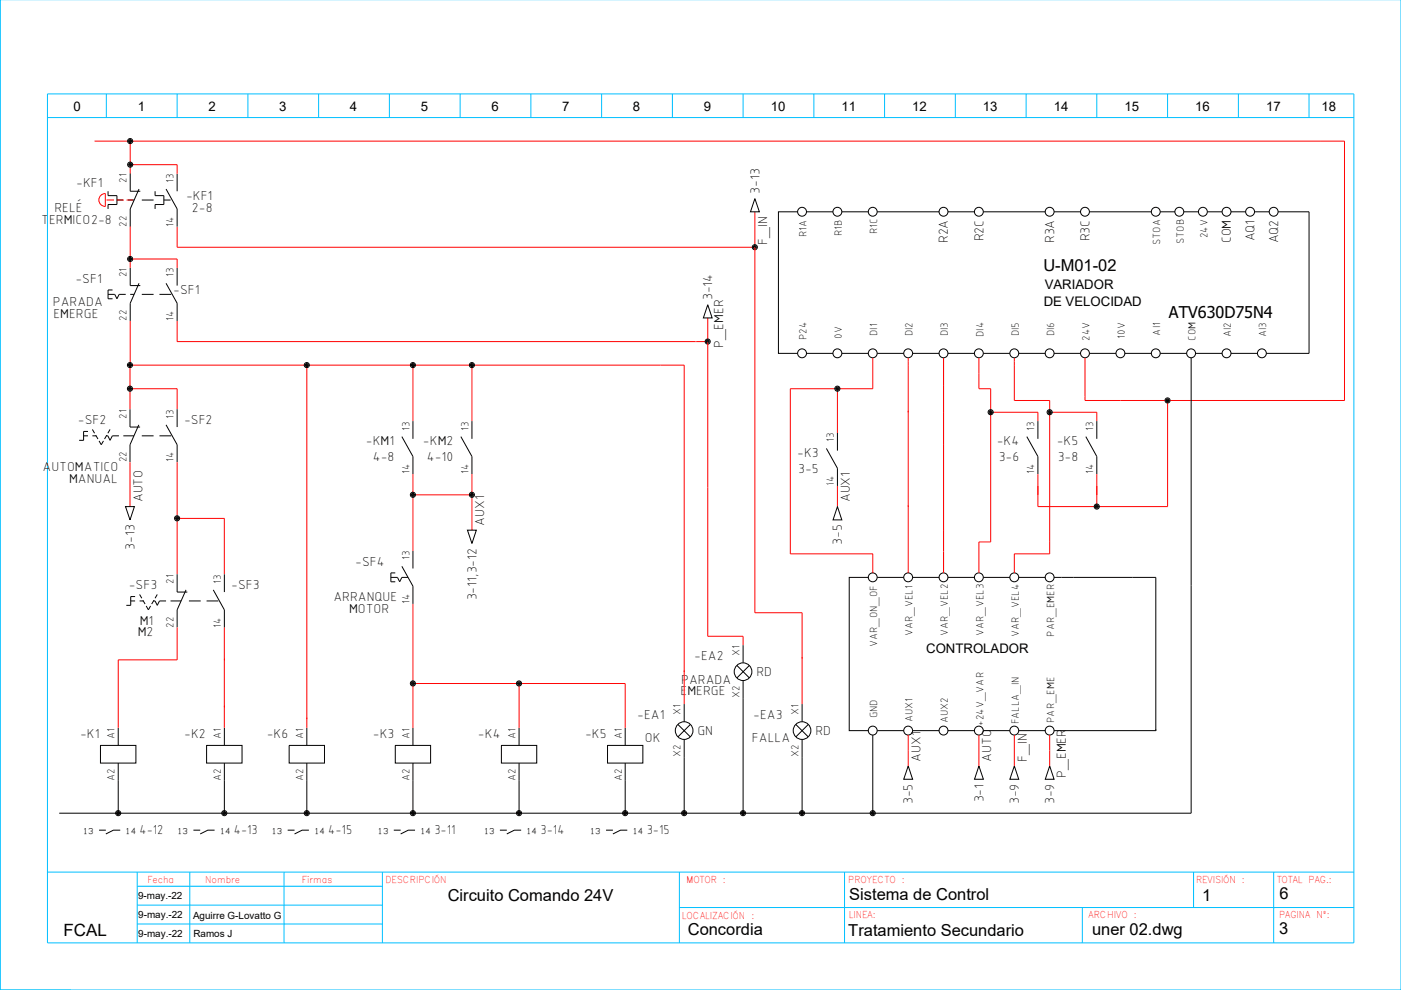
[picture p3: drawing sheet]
<svg xmlns="http://www.w3.org/2000/svg" width="297mm" height="210mm" viewBox="0 0 297 210" stroke-linecap="round" stroke-linejoin="round" font-family="sans-serif">
<path d="M.1 209.9h15" fill="none" stroke="#0f0" stroke-width=".21"/>
<g fill="none" stroke="#00bfff" stroke-width=".21">
<path d="M.1 -.1v210h296.9v-210M10.1 19.9h276.9v180h-276.9zM22.5 19.9v5M37.6 19.9v5M52.6 19.9v5M67.5 19.9v5M82.6 19.9v5M97.6 19.9v5M112.6 19.9v5M127.6 19.9v5M142.6 19.9v5M157.6 19.9v5"/>
<path d="M172.6 19.9v5M187.5 19.9v5M202.6 19.9v5M217.6 19.9v5M232.5 19.9v5M247.6 19.9v5M262.6 19.9v5M277.5 19.9v5M10.1 24.9h276.9M10.1 184.9h276.9M29.1 191.9h52M29.1 195.9h52"/>
<path d="M29.1 187.9h52M29.1 184.9v15M40.2 184.9v15M60.2 184.9v15M81.1 184.9v15M144 192.4h143M144 184.9v15M179.1 184.9v15M229.5 192.4v7.5M253.1 184.9v7.5M270.1 184.9v15"/>
</g>
<g fill="none" stroke="#000" stroke-width=".21">
<path d="M27.6 36.8v3.7h2.1M37.6 36.8v3.7M22.9 40.5v1h1.9v1.9h-1.9v.9M24.8 42.4h1.4M27.1 42.4h1.3M27.6 56.8v3.8h2.1M29.5 40.1l-1.9 4.2v3.7M30.1 42.4h2.5M32.9 40.5v1h1.8v1.9h-1.8v.9M34.7 42.4h1.5M35.2 40.1l2.4 4.2v3.7M37.6 56.8v3.8"/>
<path d="M160 42.1l1 2.8h-1.9zM169.1 44.9h-4.1v30h4.1M171 44.9h5.6M178.5 44.9h5.6M186 44.9h13.1M201 44.9h5.6M208.5 44.9h13.1M223.5 44.9h5.6M231 44.9h13.1M246 44.9h3.1M251 44.9h3.1M256 44.9h3.1"/>
<path d="M261 44.9h3.1M266 44.9h3.1M271 44.9h6.5v30h-9M22.9 62.4h1.4l.5 .9 .5-.9h1.4M23.9 61.5h-1v1.8h1M27.6 62.4h.8M29.5 60.1l-1.9 4.2v3.7M30.1 62.4h2.5M33.8 62.4h2.5M35.2 60.1l2.4 4.2v3.7M150.1 64.6l.9 2.8h-1.9zM171 74.9h5.6"/>
<path d="M178.5 74.9h5.6M186 74.9h5.6M193.5 74.9h5.6M201 74.9h5.6M208.5 74.9h5.6M216 74.9h5.6M223.5 74.9h5.6M231 74.9h5.6M238.5 74.9h5.6M246 74.9h5.6M252.5 75.9v96.5h-239.9M253.5 74.9h5.6"/>
<path d="M261 74.9h5.6M17.7 92.4h1M18.7 91.5h-1v1.9h-.9M19.6 92.4h.8M19.6 91.1l.5 .8M20.3 92.3l.5 .8M21 93.5l.5 .8 .4-.8M22.5 92.4h.4l.4 1 .5-1h1.4M22.6 92.3l-.4 .8M23.3 91.1l-.4 .8M26.1 92.4h2.3M27.6 86.8v3.7h2.1"/>
<path d="M29.4 90.1l-1.8 4.2v3.7M30.1 92.4h2.5M33.8 92.4h2.5M35.2 90.1l2.4 4.2v3.7M37.6 86.8v3.7M85.2 92.6l2.4 4.2v3.7M87.6 89.3v3.7M97.7 92.6l2.4 4.2v3.7M100.1 89.3v3.7M175.2 95.1l2.4 4.2v3.7M177.6 91.8v3.7M217.7 92.6l2.4 4.2v3.7"/>
<path d="M220.1 89.3v3.7M230.2 92.6l2.3 4.2v3.7M232.5 89.3v3.7M26.6 107.4h1.9l-.9 2.8zM87.6 116.8v3.7M99.1 112.4h1.9l-.9 2.8zM177.6 107.4l.9 2.8h-1.9zM27.7 127.4h.9M28.6 126.5h-.9v1.8h-.9M29.6 127.4h.8M29.6 126l.5 .8M30.3 127.3l.5 .8"/>
<path d="M31 128.5l.5 .8 .4-.8M32.5 127.4h.4l.4 .9 .5-.9h1.4M32.6 127.3l-.4 .8M33.3 126l-.4 .8M36.2 127.4h2.2M37.6 121.8v3.7h2.1M39.4 125.1l-1.8 4.2v3.7M40.1 127.4h2.5M43.8 127.4h2.5M45.2 125.1l2.4 4.2v3.7M47.6 121.8v3.7M82.9 122.4h1.4l.4 1 .5-1h1.3"/>
<path d="M83.8 121.5h-.9v1.9h.9M85.2 120.1l2.4 4.2v3.7M157.6 136.8v3.7M184.1 122.4h-4v32.5h4M186 122.4h5.6M193.5 122.4h5.6M201 122.4h5.6M208.5 122.4h5.6M216 122.4h5.6M223.5 122.4h21.6v32.5M21.3 158h7.5v3.8h-7.5zM25.1 154.3v3.7"/>
<path d="M43.8 158h7.5v3.8h-7.5zM47.6 154.3v3.7M61.3 158h7.5v3.8h-7.5zM65.1 154.3v3.7M83.8 158h7.5v3.8h-7.5zM87.6 154.3v3.7M106.3 158h7.5v3.8h-7.5zM110.1 154.3v3.7M128.8 158h7.5v3.8h-7.5zM132.6 154.3v3.7M143.7 153.6l2.7 2.6M145.1 149.3v3.7"/>
<path d="M145.1 156.8v15.6M146.4 153.6l-2.7 2.6M156.2 141.1l2.7 2.6M157.6 144.3v28.1M158.9 141.1l-2.7 2.6M168.7 153.6l2.7 2.6M170.1 149.3v3.7M170.1 156.8v15.6M171.4 153.6l-2.7 2.6M185 155.8v16.6M186 154.9h5.6M193.5 154.9h5.6"/>
<path d="M201 154.9h5.6M208.5 154.9h5.6M216 154.9h5.6M223.5 154.9h21.6M245.1 154.9h.1M21 176h1.4M25.1 161.8v10.6M25.5 176h-1.4l-1.7 .8M41 176h1.4M45.5 176h-1.4l-1.7 .8M47.6 161.8v10.6M61 176h1.4"/>
<path d="M65.1 161.8v10.6M65.5 176h-1.4l-1.7 .8M83.5 176h1.4M87.6 161.8v10.6M88 176h-1.4l-1.7 .8M106 176h1.4M110.1 161.8v10.6M110.5 176h-1.4l-1.7 .8M128.5 176h1.4M132.6 161.8v10.6M133 176h-1.4l-1.7 .8M192.6 162.4l.9 2.8h-1.9z"/>
<path d="M207.5 162.4l1 2.8h-1.9zM215.1 162.4l.9 2.8h-1.9zM222.6 162.4l.9 2.8h-1.9z"/>
<circle cx="27.6" cy="29.9" r=".54"/>
<circle cx="27.6" cy="34.9" r=".54"/>
<circle cx="27.6" cy="34.9" r=".33"/>
<circle cx="27.6" cy="29.9" r=".33"/>
<circle cx="27.6" cy="29.9" r=".16"/>
<circle cx="27.6" cy="34.9" r=".16"/>
<circle cx="27.6" cy="54.9" r=".54"/>
<circle cx="27.6" cy="54.9" r=".33"/>
<circle cx="27.6" cy="54.9" r=".16"/>
<circle cx="160" cy="52.4" r=".54"/>
<circle cx="160" cy="52.4" r=".33"/>
<circle cx="160" cy="52.4" r=".16"/>
<circle cx="170" cy="44.9" r=".94"/>
<circle cx="177.5" cy="44.9" r=".94"/>
<circle cx="185" cy="44.9" r=".94"/>
<circle cx="200" cy="44.9" r=".94"/>
<circle cx="207.5" cy="44.9" r=".94"/>
<circle cx="222.5" cy="44.9" r=".94"/>
<circle cx="230" cy="44.9" r=".94"/>
<circle cx="245" cy="44.9" r=".94"/>
<circle cx="250" cy="44.9" r=".94"/>
<circle cx="255" cy="44.9" r=".94"/>
<circle cx="260" cy="44.9" r=".94"/>
<circle cx="265" cy="44.9" r=".94"/>
<circle cx="270" cy="44.9" r=".94"/>
<circle cx="27.6" cy="77.4" r=".54"/>
<circle cx="27.6" cy="77.4" r=".33"/>
<circle cx="27.6" cy="77.4" r=".16"/>
<circle cx="65" cy="77.4" r=".54"/>
<circle cx="65" cy="77.4" r=".33"/>
<circle cx="65" cy="77.4" r=".16"/>
<circle cx="87.5" cy="77.4" r=".54"/>
<circle cx="87.5" cy="77.4" r=".33"/>
<circle cx="87.5" cy="77.4" r=".16"/>
<circle cx="100.1" cy="77.4" r=".54"/>
<circle cx="100.1" cy="77.4" r=".33"/>
<circle cx="100.1" cy="77.4" r=".16"/>
<circle cx="150" cy="72.4" r=".54"/>
<circle cx="150" cy="72.4" r=".33"/>
<circle cx="150" cy="72.4" r=".16"/>
<circle cx="170" cy="74.9" r=".94"/>
<circle cx="177.5" cy="74.9" r=".94"/>
<circle cx="185" cy="74.9" r=".94"/>
<circle cx="192.5" cy="74.9" r=".94"/>
<circle cx="200" cy="74.9" r=".94"/>
<circle cx="207.5" cy="74.9" r=".94"/>
<circle cx="215" cy="74.9" r=".94"/>
<circle cx="222.5" cy="74.9" r=".94"/>
<circle cx="230" cy="74.9" r=".94"/>
<circle cx="237.5" cy="74.9" r=".94"/>
<circle cx="245" cy="74.9" r=".94"/>
<circle cx="252.5" cy="74.9" r=".94"/>
<circle cx="260.1" cy="74.9" r=".94"/>
<circle cx="267.5" cy="74.9" r=".94"/>
<circle cx="27.6" cy="82.4" r=".54"/>
<circle cx="27.6" cy="82.4" r=".33"/>
<circle cx="27.6" cy="82.4" r=".16"/>
<circle cx="177.5" cy="82.4" r=".54"/>
<circle cx="177.5" cy="82.4" r=".33"/>
<circle cx="177.5" cy="82.4" r=".16"/>
<circle cx="210" cy="87.4" r=".54"/>
<circle cx="210" cy="87.4" r=".33"/>
<circle cx="210" cy="87.4" r=".16"/>
<circle cx="222.5" cy="87.4" r=".54"/>
<circle cx="222.5" cy="87.4" r=".33"/>
<circle cx="222.5" cy="87.4" r=".16"/>
<circle cx="247.5" cy="84.9" r=".54"/>
<circle cx="247.5" cy="84.9" r=".33"/>
<circle cx="247.5" cy="84.9" r=".16"/>
<circle cx="37.5" cy="109.9" r=".54"/>
<circle cx="37.5" cy="109.9" r=".33"/>
<circle cx="37.5" cy="109.9" r=".16"/>
<circle cx="87.5" cy="104.9" r=".54"/>
<circle cx="87.5" cy="104.9" r=".33"/>
<circle cx="87.5" cy="104.9" r=".16"/>
<circle cx="100.1" cy="104.9" r=".54"/>
<circle cx="100.1" cy="104.9" r=".33"/>
<circle cx="100.1" cy="104.9" r=".16"/>
<circle cx="232.5" cy="107.4" r=".54"/>
<circle cx="232.5" cy="107.4" r=".33"/>
<circle cx="232.5" cy="107.4" r=".16"/>
<circle cx="185" cy="122.4" r=".94"/>
<circle cx="192.5" cy="122.4" r=".94"/>
<circle cx="200" cy="122.4" r=".94"/>
<circle cx="207.5" cy="122.4" r=".94"/>
<circle cx="215" cy="122.4" r=".94"/>
<circle cx="222.5" cy="122.4" r=".94"/>
<circle cx="87.5" cy="144.9" r=".54"/>
<circle cx="87.5" cy="144.9" r=".33"/>
<circle cx="87.5" cy="144.9" r=".16"/>
<circle cx="110" cy="144.9" r=".54"/>
<circle cx="110" cy="144.9" r=".33"/>
<circle cx="110" cy="144.9" r=".16"/>
<circle cx="145.1" cy="154.9" r="1.87"/>
<circle cx="157.5" cy="142.4" r="1.87"/>
<circle cx="170" cy="154.9" r="1.87"/>
<circle cx="185" cy="154.9" r=".94"/>
<circle cx="192.5" cy="154.9" r=".94"/>
<circle cx="200" cy="154.9" r=".94"/>
<circle cx="207.5" cy="154.9" r=".94"/>
<circle cx="215" cy="154.9" r=".94"/>
<circle cx="222.5" cy="154.9" r=".94"/>
<circle cx="25.1" cy="172.4" r=".54"/>
<circle cx="25.1" cy="172.4" r=".33"/>
<circle cx="25.1" cy="172.4" r=".16"/>
<circle cx="47.6" cy="172.4" r=".54"/>
<circle cx="47.6" cy="172.4" r=".33"/>
<circle cx="47.6" cy="172.4" r=".16"/>
<circle cx="65" cy="172.4" r=".54"/>
<circle cx="65" cy="172.4" r=".33"/>
<circle cx="65" cy="172.4" r=".16"/>
<circle cx="87.5" cy="172.4" r=".54"/>
<circle cx="87.5" cy="172.4" r=".33"/>
<circle cx="87.5" cy="172.4" r=".16"/>
<circle cx="110" cy="172.4" r=".54"/>
<circle cx="110" cy="172.4" r=".33"/>
<circle cx="110" cy="172.4" r=".16"/>
<circle cx="132.5" cy="172.4" r=".54"/>
<circle cx="132.5" cy="172.4" r=".33"/>
<circle cx="132.5" cy="172.4" r=".16"/>
<circle cx="145.1" cy="172.4" r=".54"/>
<circle cx="145.1" cy="172.4" r=".33"/>
<circle cx="145.1" cy="172.4" r=".16"/>
<circle cx="157.5" cy="172.4" r=".54"/>
<circle cx="157.5" cy="172.4" r=".33"/>
<circle cx="157.5" cy="172.4" r=".16"/>
<circle cx="170" cy="172.4" r=".54"/>
<circle cx="170" cy="172.4" r=".33"/>
<circle cx="170" cy="172.4" r=".16"/>
<circle cx="185" cy="172.4" r=".54"/>
<circle cx="185" cy="172.4" r=".33"/>
<circle cx="185" cy="172.4" r=".16"/>
</g>
<g fill="none" stroke="#f00" stroke-width=".21">
<path d="M20.1 29.9h265v55h-55.1v-9M27.6 29.9v6.9M27.6 34.9h10v1.9M21.5 41.3l.8-.3v2.8a1.37 1.37 0 0 1-1.3-1 1.37 1.37 0 0 1 .5-1.5zM22.6 42.4h1.6M24.8 42.4h1.4M26.8 42.4h1.5M27.6 48v8.8M27.6 54.9h10v1.9M37.6 48v4.4h122.4M160 44.9v85h10.1v19.4M27.6 77.4v9.4"/>
<path d="M27.6 68v9.4h117.5v71.9M37.6 68v4.4h112.5M65.1 77.4v76.9M87.6 77.4v11.9M100.1 77.4v11.9M150.1 67.4v67.5h7.5v1.9M185 75.9v6.5h-17.4v35h17.4v4.1M192.6 75.9v45.6M200.1 75.9v45.6M207.5 75.9v6.5h2.5v32.5h-2.5v6.6M215.1 75.9v9h7.5v32.5h-7.5v4.1M27.6 82.4h10v4.4"/>
<path d="M27.6 98v9.4M37.6 98v23.8M177.6 82.4v9.4M192.6 87.4h.1M200.1 87.4h.1M210 87.4h10.1v1.9M222.6 87.4h9.9v1.9M247.6 84.9v22.5h-27.5v-6.9M37.6 109.9h10v11.9M87.6 100.5v16.3M87.6 104.9h12.5M100.1 100.5v11.9"/>
<path d="M177.6 103v4.4M192.6 107.4h.1M200.1 112.4h.1M232.5 100.5v6.9M37.6 133v6.9h-12.5v14.4M47.6 139.9h.1M47.6 133v21.3M87.6 128v26.3M170.1 139.6h.1M47.6 149.9h.1M65.1 152.4h.1M87.6 144.9h45v9.4"/>
<path d="M110.1 144.9v9.4M145.1 142.4h.1M192.6 155.8v6.6M207.5 155.8v6.6M215.1 155.8v6.6M222.6 155.8v6.6"/>
</g>
<text font-size="3.6" x="13.5" y="198.4">FCAL</text>
<g font-size="3.5">
<text x="221.2" y="57.5">U-M01-02</text>
<text x="94.9" y="191">Circuito Comando 24V</text>
<text x="180.1" y="190.9">Sistema de Control</text>
<text x="254.9" y="191">1</text>
<text x="271.3" y="190.6">6</text>
<text x="145.8" y="198.3">Concordia</text>
<text x="179.9" y="198.5">Tratamiento Secundario</text>
<text x="231.5" y="198.3">uner 02.dwg</text>
<text x="271.2" y="198.1">3</text>
</g>
<text font-size="3.4" x="247.8" y="67.4">ATV630D75N4</text>
<g font-size="2.9">
<text x="16.2" y="39.6">-KF1</text>
<text x="161" y="41.2" transform="rotate(-90 161 41.2)">3-13</text>
<text x="8.7" y="47.4">TERMICO2-8</text>
<text x="11.5" y="44.9">RELÉ</text>
<text x="39.4" y="42.4">-KF1</text>
<text x="40.7" y="44.9">2-8</text>
<text x="162.7" y="51.9" transform="rotate(-90 162.7 51.9)">F_IN</text>
<text x="201" y="51.6" transform="rotate(-90 201 51.6)">R2A</text>
<text x="208.5" y="51.2" transform="rotate(-90 208.5 51.2)">R2C</text>
<text x="223.5" y="51.6" transform="rotate(-90 223.5 51.6)">R3A</text>
<text x="231" y="51.2" transform="rotate(-90 231 51.2)">R3C</text>
<text x="261" y="51.6" transform="rotate(-90 261 51.6)">COM</text>
<text x="266" y="51.2" transform="rotate(-90 266 51.2)">AQ1</text>
<text x="271" y="51.6" transform="rotate(-90 271 51.6)">AQ2</text>
<text x="16" y="60">-SF1</text>
<text x="11.2" y="64.9">PARADA</text>
<text x="36.7" y="62.4">-SF1</text>
<text x="151" y="63.7" transform="rotate(-90 151 63.7)">3-14</text>
<text x="11.3" y="67.4">EMERGE</text>
<text x="153.3" y="73.8" transform="rotate(-90 153.3 73.8)">P_EMER</text>
<text x="16.5" y="89.9">-SF2</text>
<text x="39" y="89.9">-SF2</text>
<text x="77.6" y="94.4">-KM1</text>
<text x="89.7" y="94.4">-KM2</text>
<text x="211.3" y="94.4">-K4</text>
<text x="224" y="94.4">-K5</text>
<text x="9" y="99.9">AUTOMATICO</text>
<text x="79" y="97.7">4-8</text>
<text x="90.5" y="97.7">4-10</text>
<text x="169" y="96.9">-K3</text>
<text x="169.2" y="100.2">3-5</text>
<text x="211.7" y="97.7">3-6</text>
<text x="224.2" y="97.7">3-8</text>
<text x="14.6" y="102.4">MANUAL</text>
<text x="30.2" y="106.5" transform="rotate(-90 30.2 106.5)">AUTO</text>
<text x="180.2" y="106.5" transform="rotate(-90 180.2 106.5)">AUX1</text>
<text x="102.7" y="111.5" transform="rotate(-90 102.7 111.5)">AUX1</text>
<text x="28.5" y="116.6" transform="rotate(-90 28.5 116.6)">3-13</text>
<text x="75.3" y="120">-SF4</text>
<text x="178.5" y="115.5" transform="rotate(-90 178.5 115.5)">3-5</text>
<text x="27.3" y="124.8">-SF3</text>
<text x="49" y="124.9">-SF3</text>
<text x="70.7" y="127.4">ARRANQUE</text>
<text x="74" y="129.9">MOTOR</text>
<text x="101" y="127.3" transform="rotate(-90 101 127.3)">3-11,3-12</text>
<text x="29.2" y="134.9">M2</text>
<text x="29.6" y="132.4">M1</text>
<text x="147.2" y="140">-EA2</text>
<text x="160.4" y="143.4">RD</text>
<text x="144.3" y="147.4">EMERGE</text>
<text x="144.4" y="144.9">PARADA</text>
<text x="135.1" y="152.5">-EA1</text>
<text x="147.9" y="155.8">GN</text>
<text x="159.7" y="152.5">-EA3</text>
<text x="172.9" y="155.8">RD</text>
<text x="17" y="156.5">-K1</text>
<text x="39" y="156.5">-K2</text>
<text x="56.5" y="156.5">-K6</text>
<text x="79" y="156.5">-K3</text>
<text x="101.3" y="156.5">-K4</text>
<text x="124" y="156.5">-K5</text>
<text x="136.7" y="157.4">OK</text>
<text x="159.4" y="157.4">FALLA</text>
<text x="195.2" y="161.5" transform="rotate(-90 195.2 161.5)">AUX1</text>
<text x="210.2" y="161.5" transform="rotate(-90 210.2 161.5)">AUTO</text>
<text x="217.7" y="161.5" transform="rotate(-90 217.7 161.5)">F_IN</text>
<text x="226" y="164.9" transform="rotate(-90 226 164.9)">P_EMER</text>
<text x="193.5" y="170.5" transform="rotate(-90 193.5 170.5)">3-5</text>
<text x="208.5" y="170.1" transform="rotate(-90 208.5 170.1)">3-1</text>
<text x="216" y="170.5" transform="rotate(-90 216 170.5)">3-9</text>
<text x="223.5" y="170.5" transform="rotate(-90 223.5 170.5)">3-9</text>
<text x="29.6" y="176.8">4-12</text>
<text x="49.6" y="176.8">4-13</text>
<text x="69.6" y="176.8">4-15</text>
<text x="92.1" y="176.8">3-11</text>
<text x="114.6" y="176.8">3-14</text>
<text x="137.1" y="176.8">3-15</text>
</g>
<g font-size="2.9" fill="#fff">
<text x="149.3" y="72.7" transform="rotate(-90 149.3 72.7)">???</text>
<text x="26.8" y="106.5" transform="rotate(-90 26.8 106.5)">???</text>
<text x="176.8" y="106.5" transform="rotate(-90 176.8 106.5)">???</text>
</g>
<g font-size="2.8">
<text x="15.6" y="23.5">0</text>
<text x="29.2" y="23.5">1</text>
<text x="44.2" y="23.5">2</text>
<text x="59.2" y="23.5">3</text>
<text x="74.2" y="23.5">4</text>
<text x="89.2" y="23.5">5</text>
<text x="104.2" y="23.5">6</text>
<text x="119.2" y="23.5">7</text>
<text x="134.2" y="23.5">8</text>
<text x="149.2" y="23.5">9</text>
<text x="163.4" y="23.5">10</text>
<text x="178.4" y="23.5">11</text>
<text x="193.4" y="23.5">12</text>
<text x="208.4" y="23.5">13</text>
<text x="223.4" y="23.5">14</text>
<text x="238.4" y="23.5">15</text>
<text x="253.4" y="23.5">16</text>
<text x="268.4" y="23.5">17</text>
<text x="280.2" y="23.5">18</text>
<text x="221.3" y="64.8">DE VELOCIDAD</text>
<text x="221.5" y="61.2">VARIADOR</text>
<text x="196.4" y="138.4">CONTROLADOR</text>
</g>
<g font-size="2.3">
<text x="26.8" y="38.8" transform="rotate(-90 26.8 38.8)">21</text>
<text x="36.8" y="38.8" transform="rotate(-90 36.8 38.8)">13</text>
<text x="26.8" y="48" transform="rotate(-90 26.8 48)">22</text>
<text x="36.8" y="48" transform="rotate(-90 36.8 48)">14</text>
<text x="171" y="50.3" transform="rotate(-90 171 50.3)">R1A</text>
<text x="178.5" y="50.1" transform="rotate(-90 178.5 50.1)">R1B</text>
<text x="186" y="49.6" transform="rotate(-90 186 49.6)">R1C</text>
<text x="246" y="52" transform="rotate(-90 246 52)">STOA</text>
<text x="251" y="51.8" transform="rotate(-90 251 51.8)">STOB</text>
<text x="256" y="50.5" transform="rotate(-90 256 50.5)">24V</text>
<text x="26.8" y="58.8" transform="rotate(-90 26.8 58.8)">21</text>
<text x="36.8" y="58.8" transform="rotate(-90 36.8 58.8)">13</text>
<text x="26.8" y="68" transform="rotate(-90 26.8 68)">22</text>
<text x="36.8" y="68" transform="rotate(-90 36.8 68)">14</text>
<text x="178.5" y="71.8" transform="rotate(-90 178.5 71.8)">0V</text>
<text x="186" y="71.2" transform="rotate(-90 186 71.2)">DI1</text>
<text x="193.5" y="71.3" transform="rotate(-90 193.5 71.3)">DI2</text>
<text x="201" y="71.3" transform="rotate(-90 201 71.3)">DI3</text>
<text x="208.5" y="71.5" transform="rotate(-90 208.5 71.5)">DI4</text>
<text x="216" y="71.3" transform="rotate(-90 216 71.3)">DI5</text>
<text x="223.5" y="71.3" transform="rotate(-90 223.5 71.3)">DI6</text>
<text x="238.5" y="71.8" transform="rotate(-90 238.5 71.8)">10V</text>
<text x="246" y="71.1" transform="rotate(-90 246 71.1)">AI1</text>
<text x="261" y="71.5" transform="rotate(-90 261 71.5)">AI2</text>
<text x="268.5" y="71.5" transform="rotate(-90 268.5 71.5)">AI3</text>
<text x="171" y="72.1" transform="rotate(-90 171 72.1)">P24</text>
<text x="231" y="72.3" transform="rotate(-90 231 72.3)">24V</text>
<text x="253.5" y="72.3" transform="rotate(-90 253.5 72.3)">COM</text>
<text x="26.8" y="88.8" transform="rotate(-90 26.8 88.8)">21</text>
<text x="36.8" y="88.8" transform="rotate(-90 36.8 88.8)">13</text>
<text x="86.8" y="91.3" transform="rotate(-90 86.8 91.3)">13</text>
<text x="99.3" y="91.3" transform="rotate(-90 99.3 91.3)">13</text>
<text x="176.8" y="93.8" transform="rotate(-90 176.8 93.8)">13</text>
<text x="219.3" y="91.3" transform="rotate(-90 219.3 91.3)">13</text>
<text x="231.8" y="91.3" transform="rotate(-90 231.8 91.3)">13</text>
<text x="26.8" y="98" transform="rotate(-90 26.8 98)">22</text>
<text x="36.8" y="98" transform="rotate(-90 36.8 98)">14</text>
<text x="86.8" y="100.5" transform="rotate(-90 86.8 100.5)">14</text>
<text x="99.3" y="100.5" transform="rotate(-90 99.3 100.5)">14</text>
<text x="219.3" y="100.5" transform="rotate(-90 219.3 100.5)">14</text>
<text x="231.8" y="100.5" transform="rotate(-90 231.8 100.5)">14</text>
<text x="176.8" y="103" transform="rotate(-90 176.8 103)">14</text>
<text x="86.8" y="118.8" transform="rotate(-90 86.8 118.8)">13</text>
<text x="36.8" y="123.8" transform="rotate(-90 36.8 123.8)">21</text>
<text x="46.8" y="123.8" transform="rotate(-90 46.8 123.8)">13</text>
<text x="86.8" y="128" transform="rotate(-90 86.8 128)">14</text>
<text x="36.8" y="133" transform="rotate(-90 36.8 133)">22</text>
<text x="46.8" y="133" transform="rotate(-90 46.8 133)">14</text>
<text x="186" y="137.3" transform="rotate(-90 186 137.3)">VAR_ON_OF</text>
<text x="193.5" y="134.9" transform="rotate(-90 193.5 134.9)">VAR_VEL1</text>
<text x="201" y="135" transform="rotate(-90 201 135)">VAR_VEL2</text>
<text x="208.5" y="135" transform="rotate(-90 208.5 135)">VAR_VEL3</text>
<text x="216" y="135.1" transform="rotate(-90 216 135.1)">VAR_VEL4</text>
<text x="223.5" y="135" transform="rotate(-90 223.5 135)">PAR_EMER</text>
<text x="156.8" y="139.1" transform="rotate(-90 156.8 139.1)">X1</text>
<text x="156.8" y="148" transform="rotate(-90 156.8 148)">X2</text>
<text x="144.3" y="151.6" transform="rotate(-90 144.3 151.6)">X1</text>
<text x="169.3" y="151.6" transform="rotate(-90 169.3 151.6)">X1</text>
<text x="186" y="152.3" transform="rotate(-90 186 152.3)">GND</text>
<text x="193.5" y="153.1" transform="rotate(-90 193.5 153.1)">AUX1</text>
<text x="200.9" y="153.3" transform="rotate(-90 200.9 153.3)">AUX2</text>
<text x="208.5" y="153.9" transform="rotate(-90 208.5 153.9)">+24V_VAR</text>
<text x="216" y="153.6" transform="rotate(-90 216 153.6)">FALLA_IN</text>
<text x="223.5" y="153.3" transform="rotate(-90 223.5 153.3)">PAR_EME</text>
<text x="24.3" y="156.6" transform="rotate(-90 24.3 156.6)">A1</text>
<text x="46.8" y="156.6" transform="rotate(-90 46.8 156.6)">A1</text>
<text x="64.3" y="156.6" transform="rotate(-90 64.3 156.6)">A1</text>
<text x="86.8" y="156.6" transform="rotate(-90 86.8 156.6)">A1</text>
<text x="109.3" y="156.6" transform="rotate(-90 109.3 156.6)">A1</text>
<text x="131.8" y="156.6" transform="rotate(-90 131.8 156.6)">A1</text>
<text x="144.3" y="160.5" transform="rotate(-90 144.3 160.5)">X2</text>
<text x="169.3" y="160.5" transform="rotate(-90 169.3 160.5)">X2</text>
<text x="24.3" y="165.5" transform="rotate(-90 24.3 165.5)">A2</text>
<text x="46.8" y="165.5" transform="rotate(-90 46.8 165.5)">A2</text>
<text x="64.3" y="165.5" transform="rotate(-90 64.3 165.5)">A2</text>
<text x="86.8" y="165.5" transform="rotate(-90 86.8 165.5)">A2</text>
<text x="109.3" y="165.5" transform="rotate(-90 109.3 165.5)">A2</text>
<text x="131.8" y="165.5" transform="rotate(-90 131.8 165.5)">A2</text>
</g>
<g font-size="2.1">
<text x="29.3" y="190.6">9-may.-22</text>
<text x="29.3" y="194.6">9-may.-22</text>
<text x="40.9" y="194.8">Aguirre G-Lovatto G</text>
<text x="29.3" y="198.7">9-may.-22</text>
<text x="41" y="198.6">Ramos J</text>
</g>
<g font-size="2" fill="#f00">
<text x="31.2" y="187.2">Fecha</text>
<text x="43.5" y="187.2">Nombre</text>
<text x="64" y="187.2">Firmas</text>
<text x="81.7" y="187.3">DESCRIPCIÓN</text>
<text x="145.5" y="187.1">MOTOR :</text>
<text x="179.9" y="187.1">PROYECTO :</text>
<text x="253.6" y="187.3">REVISIÓN :</text>
<text x="270.7" y="187.1">TOTAL PAG.:</text>
<text x="144.6" y="194.8">LOCALIZACIÓN :</text>
<text x="179.9" y="194.6">LINEA:</text>
<text x="230.8" y="194.6">ARCHIVO :</text>
<text x="271.2" y="194.6">PAGINA Nº:</text>
</g>
<g font-size="1.8">
<text x="17.6" y="176.8">13</text>
<text x="26.6" y="176.8">14</text>
<text x="37.6" y="176.8">13</text>
<text x="46.6" y="176.8">14</text>
<text x="57.6" y="176.8">13</text>
<text x="66.6" y="176.8">14</text>
<text x="80.1" y="176.8">13</text>
<text x="89.1" y="176.8">14</text>
<text x="102.6" y="176.8">13</text>
<text x="111.6" y="176.8">14</text>
<text x="125.1" y="176.8">13</text>
<text x="134.1" y="176.8">14</text>
</g>
</svg>
